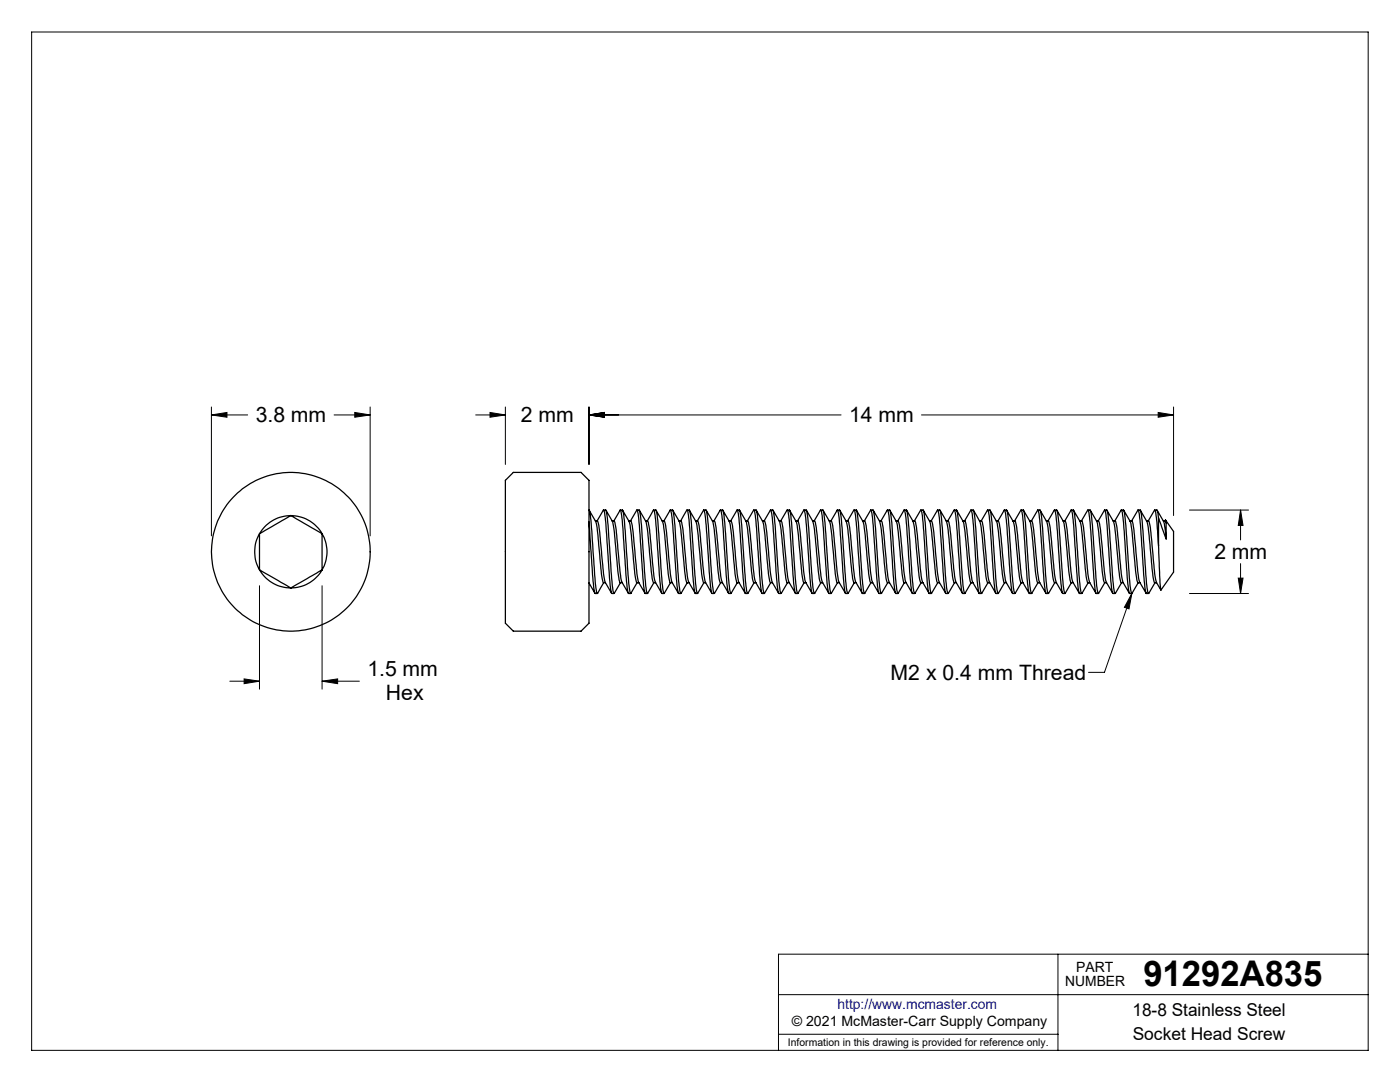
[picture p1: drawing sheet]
<svg xmlns="http://www.w3.org/2000/svg" width="279mm" height="216mm" viewBox="0 0 279 216" stroke-linecap="round" stroke-linejoin="round" font-family="sans-serif">
<g fill="none" stroke="#000" stroke-width=".2">
<path d="M6.3 6.4h266.7v203.2h-266.7zM42.2 82.8l3.1-.5v1zM42.2 81.2v25.7M42.2 82.8h7.2M66.7 82.8h7.2M70.8 82.3l3.1 .5-3.1 .5zM73.9 81.2v25.7M94.9 82.8h6M97.8 82.3l3.1 .5-3.1 .5zM100.9 81.2v11.5M117.5 82.8l3.1-.5v1zM117.5 82.8h50.4"/>
<path d="M117.5 81.2v11.5M183.9 82.8h50.3M231.1 82.3l3.1 .5-3.1 .5zM234.2 81.2v21.7M51.8 116.9v20.6M64.3 116.9v20.6M225.9 118.4l-.6 3.1-.9-.3zM225.9 118.4l-5.5 15.8h-3.2M237.4 101.8h11.8M237.4 118.4h11.8M247.1 115.4h1l-.5 3zM247.6 101.8l.5 3h-1z"/>
<path d="M247.6 101.8v5.9M247.6 112.5v5.9M45.9 135.9h5.9M48.7 135.5l3.1 .4-3.1 .5zM64.3 135.9l3.1-.4v.9zM64.3 135.9h7.4M155.4 198.5h117.6M211.1 190.4v19.2M273 190.4h-117.6v19.2M155.4 206.4h55.7"/>
</g>
<g fill="#000">
<path d="M225.9 118.4l-.6 3.1-.9-.3z"/>
<path d="M42.2 82.8l3.1-.5v1zM70.8 82.3l3.1 .5-3.1 .5zM48.7 135.5l3.1 .4-3.1 .5zM64.3 135.9l3.1-.4v.9zM247.6 101.8l.5 3h-1zM247.1 115.4h1l-.5 3zM97.8 82.3l3.1 .5-3.1 .5zM117.5 82.8l3.1-.5v1zM117.5 82.8l3.1-.5v1zM231.1 82.3l3.1 .5-3.1 .5z"/>
</g>
<g fill="none" stroke="#000" stroke-width=".25">
<path d="M100.9 95.8l1.5-1.5h13.6l1.5 1.5v28.6l-1.5 1.5h-13.6l-1.5-1.5zM51.8 113.7l6.2 3.6M51.8 113.7a7.3 7.3 0 0 0 6.2 3.6M51.8 106.5v7.2M51.8 106.5a7.3 7.3 0 0 0 0 7.2M58 102.9l6.3 3.6M58 102.9a7.3 7.3 0 0 1 6.3 3.6M58 102.9a7.3 7.3 0 0 0-6.2 3.6M58 102.9l-6.2 3.6M64.3 113.7l-6.3 3.6M64.3 113.7a7.2 7.2 0 0 1-6.3 3.6M64.3 106.5v7.2"/>
<path d="M64.3 106.5a7 7 0 0 1 0 7.2M117.5 116.3l1.2 2.1M117.5 101.8a55.4 55.4 0 0 1 .9 9.1l.4 5.6 .4 1.9 1.3-2.1M117.5 104.1l.5 6a45.4 45.4 0 0 0 .7 8.3h.5M117.6 101.8l1.3 2.2a55.7 55.7 0 0 1 1 8.8l.4 3.3 .1 .2h.4M118.8 103.9l.5 .1 .2 .9 1.2 11 1.4 2.5M119.2 103.9l1.2-2.1a15.5 15.5 0 0 1 .7 4.9l.2 3.4a42.9 42.9 0 0 0 .8 8.3h.5M120.4 101.8h.5a40.6 40.6 0 0 1 .8 7.6l.1 1.5a30.5 30.5 0 0 0 .8 7.5l1.2-2.1M120.9 101.8l1.4 2.5 .3 2 .7 7.6a4.9 4.9 0 0 0 .5 2.4h.4M122.2 103.9h.4M122.5 103.9l1.3-2.1a103 103 0 0 1 1.1 12.3l.4 4 .1 .3h.5M122.6 103.9a39.3 39.3 0 0 1 .9 7.6l.5 4.2 1.4 2.7"/>
<path d="M123.8 101.8h.4a55.4 55.4 0 0 1 .9 9.1l.4 5.6 .4 1.9 1.2-2.1M124.2 101.8l1.3 2.2a55.7 55.7 0 0 1 1 8.8l.3 2.1 .3 1.4M125.5 103.9l.4 .1 .3 .9 1.2 11 1.3 2.5M125.8 103.9l1.4-2.1 .3 1.5 .5 6.8a42.9 42.9 0 0 0 .8 8.3h.4M127.1 101.8h.4a37.8 37.8 0 0 1 .8 7.6l.6 7.5 .3 1.5 1.3-2.1M127.1 116.3h.4M127.6 101.8l1.4 2.5 .3 2 .7 7.6a4.9 4.9 0 0 0 .5 2.4M128.8 103.9h.4a39.3 39.3 0 0 1 1 7.6l.4 4.2 1.5 2.7M129.2 103.9l1.3-2.1a103 103 0 0 1 1.1 12.3l.4 4 .1 .3h.4M130.5 101.8h.4a55.4 55.4 0 0 1 .9 9.1l.4 5.6 .3 1.9 1.3-2.1M130.5 116.3h.3M130.9 101.8l1.3 2.2a55.7 55.7 0 0 1 1 8.8l.5 3.3 .1 .2h.4"/>
<path d="M132.2 103.9h.3M132.5 103.9l1.3-2.1 .3 1.5 .5 6.8a42.9 42.9 0 0 0 .9 8.3h.4M132.5 103.9l.4 1 .1 1.4 1 9.6 1.4 2.5M133.8 101.8h.4a37.8 37.8 0 0 1 .8 7.6l.4 6.6 .4 2.4 1.4-2.1M134.3 101.8l1.3 2.5 1 9.6a4.9 4.9 0 0 0 .5 2.4h.4M135.5 103.9h.4a39.3 39.3 0 0 1 .9 7.6l.5 4.2 1.4 2.7M135.9 103.9l1.3-2.1a103 103 0 0 1 1 12.3l.4 4 .2 .3h.4M137.1 101.8h.4a55.4 55.4 0 0 1 .9 9.1l.4 5.6 .4 1.9 1.3-2.1M137.6 101.8l1.3 2.2a55.7 55.7 0 0 1 1 8.8l.4 3.3 .1 .2h.4M138.8 103.9l.5 .1 .2 .9 1.2 11 1.4 2.5M139.2 103.9l1.3-2.1 .4 3 .5 6.1a30.5 30.5 0 0 0 .7 7.5h.4M140.4 101.8h.5a37.8 37.8 0 0 1 .7 7.6l.1 .7a45.4 45.4 0 0 0 .8 8.3l1.3-2.1"/>
<path d="M140.9 101.8l1.4 2.5 1 9.6a4.9 4.9 0 0 0 .5 2.4h.4M142.2 103.9l.4 .1a74.9 74.9 0 0 1 1.1 9.4l.4 2.7 1.3 2.3M142.5 103.9l1.3-2.1a103 103 0 0 1 1.1 12.3l.4 4 .2 .3h.4M143.8 101.8h.4a58.2 58.2 0 0 1 .9 10l.4 4.7 .4 1.9 1.2-2.1M144.3 101.8l1.2 2.2a55.7 55.7 0 0 1 1 8.8l.5 3.3 .1 .2h.4M145.5 103.9l.4 .1 .3 .9 1.2 11 1.3 2.5M145.8 103.9l1.4-2.1 .4 3 .4 6.1a30.5 30.5 0 0 0 .8 7.5h.4M147.1 101.8h.4a37.8 37.8 0 0 1 .8 7.6l.1 .7a45.4 45.4 0 0 0 .8 8.3l1.3-2.1M147.6 101.8l1.4 2.5 1 9.6a4.9 4.9 0 0 0 .5 2.4M148.8 103.9l.5 .1a74.9 74.9 0 0 1 1 9.4l.5 2.7 1.3 2.3M149.2 103.9l1.3-2.1a103 103 0 0 1 1.1 12.3l.4 4 .1 .3h.4M150.5 101.8h.4a58.2 58.2 0 0 1 .9 10l.4 4.7 .3 1.9 1.3-2.1"/>
<path d="M150.5 116.3h.3M150.9 101.8l1.3 2.2a55.7 55.7 0 0 1 1 8.8l.4 3.1 .2 .4h.4M152.2 103.9h.3M152.5 103.9l1.3-2.1 .5 3 .4 6.1a30.5 30.5 0 0 0 .8 7.5h.4M152.5 103.9l.4 1 .1 1.4 .7 7.6 .3 2 1.4 2.5M153.8 101.8h.4a37.8 37.8 0 0 1 .8 7.6v.7a45.4 45.4 0 0 0 .8 8.3l1.4-2.1M154.3 101.8l1.3 2.5 1 9.6a4.9 4.9 0 0 0 .5 2.4h.4M155.5 103.9l.4 .1a74.9 74.9 0 0 1 1.1 9.4l.4 2.7 1.4 2.3M155.8 103.9l1.4-2.1a74.6 74.6 0 0 1 .9 10.8l.5 5.5 .2 .3h.4M157.1 101.8h.5a55.4 55.4 0 0 1 .8 9.1l.4 5.6 .4 1.9 1.3-2.1M157.6 101.8l1.3 2.2a55.7 55.7 0 0 1 1 8.8l.2 2.1 .3 1.4M158.8 103.9l.5 .1 .2 .9 1.1 10.8 1.5 2.7"/>
<path d="M159.2 103.9l1.3-2.1 .4 3 .5 6.1a30.5 30.5 0 0 0 .7 7.5h.4M160.4 101.8h.5a37.8 37.8 0 0 1 .7 7.6l.1 .7a45.4 45.4 0 0 0 .8 8.3l1.3-2.1M160.4 116.3h.4M160.9 101.8l1.3 2.3 .2 .8 .9 9a4.9 4.9 0 0 0 .5 2.4h.4M162.2 103.9h.3M162.5 103.9l1.3-2.1a36.4 36.4 0 0 1 .8 7.7l.6 7.8 .2 1.1h.5M162.5 103.9l.1 .1a74.9 74.9 0 0 1 1.1 9.4l.4 2.7 1.3 2.3M163.8 101.8h.4a78 78 0 0 1 1 10.8l.3 3.9 .4 1.9 1.2-2.1M164.3 101.8l1.2 2.2a55.7 55.7 0 0 1 1 8.8l.4 3.1 .2 .4h.4M165.5 103.9l.4 .1 .3 .9 1.1 10.8 1.4 2.7M165.8 103.9l1.3-2.1a48.5 48.5 0 0 1 .9 8.3v.8a30.5 30.5 0 0 0 .8 7.5h.4M167.1 101.8h.4a37.8 37.8 0 0 1 .8 7.6l.1 .7a45.4 45.4 0 0 0 .8 8.3l1.3-2.1"/>
<path d="M167.6 101.8l1.3 2.3 .2 .8 .9 9a4.9 4.9 0 0 0 .5 2.4M168.8 103.9l.5 .1a74.9 74.9 0 0 1 1 9.4l.4 2.7 1.4 2.3M169.2 103.9l1.3-2.1a36.4 36.4 0 0 1 .7 7.7l.6 7.8 .3 1.1h.4M170.5 101.8h.4a78 78 0 0 1 1 10.8l.3 3.9 .3 1.9 1.3-2.1M170.5 116.3h.4M170.9 101.8l1.3 2.2a49.9 49.9 0 0 1 .9 8.2l.5 3.7 .2 .4h.4M172.2 103.9h.3M172.5 103.9l1.3-2.1a48.5 48.5 0 0 1 .8 8.3l.1 .8a30.5 30.5 0 0 0 .8 7.5h.4M172.5 103.9l.4 1 .1 1.4 1 9.4 1.4 2.7M173.8 101.8h.4a37.8 37.8 0 0 1 .8 7.6v.7a45.4 45.4 0 0 0 .8 8.3l1.4-2.1M174.3 101.8l1.3 2.3 .2 .8 .8 9a4.9 4.9 0 0 0 .5 2.4h.4M175.5 103.9l.4 .1a74.9 74.9 0 0 1 1.1 9.4l.4 2.7 1.4 2.3"/>
<path d="M175.8 103.9l1.3-2.1a36.4 36.4 0 0 1 .8 7.7v.6a48.5 48.5 0 0 0 .9 8.3h.4M177.1 101.8h.5a174.7 174.7 0 0 1 1.2 14.7l.4 1.9 1.3-2.1M177.6 101.8l1.4 2.5 .5 3.8a43.8 43.8 0 0 0 .9 8.2M178.8 103.9l.4 .1a53.8 53.8 0 0 1 1.1 8.8l.4 3.1 1.4 2.5M179.2 103.9l1.3-2.1a51.8 51.8 0 0 1 .8 9.1l.6 7 .2 .5h.4M180.4 101.8h.5a37.8 37.8 0 0 1 .7 7.6l.1 .7a45.4 45.4 0 0 0 .8 8.3l1.3-2.1M180.4 116.3h.4M180.9 101.8l1.3 2.3 .2 .8 .9 9a4.9 4.9 0 0 0 .5 2.4h.4M182.2 103.9h.3M182.5 103.9l1.3-2.1a36.4 36.4 0 0 1 .8 7.7v.6a48.5 48.5 0 0 0 .8 8.3h.5M182.5 103.9l.1 .1a74.9 74.9 0 0 1 1.1 9.4l.4 2.7 1.3 2.3M183.8 101.8h.5a174.7 174.7 0 0 1 1.2 14.7l.4 1.9 1.2-2.1"/>
<path d="M184.3 101.8l1.3 2.5 .5 3.8a43.8 43.8 0 0 0 1 8.2h.4M185.5 103.9l.4 .1a66.7 66.7 0 0 1 1.1 9.9l.4 2.2 1.3 2.3M185.8 103.9l1.3-2.1a51.8 51.8 0 0 1 .9 9.1l.6 7 .1 .5h.5M187.1 101.8h.4a37.8 37.8 0 0 1 .8 7.6l.1 .7a45.4 45.4 0 0 0 .8 8.3l1.3-2.1M187.6 101.8l1.3 2.3 .5 4a48.6 48.6 0 0 0 1 8.1l.5 .1M188.8 103.9l.5 .1a74.9 74.9 0 0 1 1 9.4l.4 2.7 1.4 2.3M189.2 103.9l1.3-2.1a36.4 36.4 0 0 1 .7 7.7l.1 .6a48.5 48.5 0 0 0 .8 8.3h.4M190.5 101.8h.4a174.7 174.7 0 0 1 1.3 14.7l.3 1.9 1.3-2.1M190.9 101.8l1.4 2.5 .5 3.8a43.8 43.8 0 0 0 1 8.2h.4M192.2 103.9h.3a39.3 39.3 0 0 1 1 7.6l.5 4.2 1.4 2.7M192.5 103.9l1.3-2.1a74.6 74.6 0 0 1 1 10.8l.5 5.3 .1 .5h.5M193.8 101.8h.4a37.8 37.8 0 0 1 .8 7.6l.1 .7a45.4 45.4 0 0 0 .7 8.3l1.4-2.1"/>
<path d="M194.3 101.8l1.2 2.2a70.8 70.8 0 0 1 1.1 9.9 4.9 4.9 0 0 0 .5 2.4h.4M195.5 103.9l.4 .1a74.9 74.9 0 0 1 1.1 9.4l.4 2.7 1.3 2.3M195.8 103.9l1.3-2.1a59.7 59.7 0 0 1 .9 10l.5 5.9 .3 .7h.4M197.1 101.8h.5a174.7 174.7 0 0 1 1.2 14.7l.4 1.9 1.3-2.1M197.6 101.8l1.4 2.5 .5 3.8a43.8 43.8 0 0 0 .9 8.2M198.8 103.9h.4a39.3 39.3 0 0 1 1 7.6l.4 4.2 1.5 2.7M199.2 103.9l1.3-2.1a74.6 74.6 0 0 1 .9 10.8l.5 5.3 .2 .5h.4M200.4 101.8h.5a37.8 37.8 0 0 1 .7 7.6l.1 .7a45.4 45.4 0 0 0 .8 8.3l1.3-2.1M200.4 116.3h.4M200.9 101.8l1.3 2.2a55.7 55.7 0 0 1 1 8.8l.1 1.1a4.9 4.9 0 0 0 .5 2.4M202.1 103.9h.4M202.5 103.9l1.3-2.1a59.7 59.7 0 0 1 .9 10l.5 5.9 .2 .7h.5"/>
<path d="M202.5 103.9l.1 .1a74.9 74.9 0 0 1 1.1 9.4l.4 2.7 1.3 2.3M203.8 101.8h.5a174.7 174.7 0 0 1 1.2 14.7l.4 1.9 1.3-2.1M203.8 116.3h.4M204.3 101.8l1.3 2.5 .5 3.8a43.8 43.8 0 0 0 1 8.2h.4M205.5 103.9h.4M205.8 103.9l1.4-2.1a74.6 74.6 0 0 1 .9 10.8l.5 5.3 .2 .5h.4M205.9 103.9a39.3 39.3 0 0 1 .9 7.6l.5 4.2 1.4 2.7M207.1 101.8h.4a37.8 37.8 0 0 1 .8 7.6l.1 .7a45.4 45.4 0 0 0 .8 8.3l1.3-2.1M207.6 101.8l1.2 2.2a55.7 55.7 0 0 1 1.1 8.8l.1 1.1a4.9 4.9 0 0 0 .5 2.4h.4M208.8 103.9h.4l.1 .2 .6 4a54.6 54.6 0 0 0 .9 8.1l1.3 2.2M209.2 103.9l1.3-2.1a59.7 59.7 0 0 1 .9 10l.5 5.9 .1 .6 .5 .1M210.5 101.8h.4a174.7 174.7 0 0 1 1.3 14.7l.3 1.9 1.3-2.1"/>
<path d="M210.9 101.8l1.4 2.5 .5 3.8a48.6 48.6 0 0 0 .9 8.1l.5 .1M212.2 103.9h.3a39.3 39.3 0 0 1 1 7.6l.5 4.2 1.4 2.7M212.5 103.9l1.3-2.1a74.6 74.6 0 0 1 1 10.8l.5 5.3 .1 .5h.5M213.8 101.8h.4a55.4 55.4 0 0 1 .9 9.1 37.7 37.7 0 0 0 .8 7.5l1.3-2.1M214.2 101.8l1.3 2.2a55.7 55.7 0 0 1 1 8.8l.1 1.1a4.9 4.9 0 0 0 .5 2.4h.4M215.5 103.9h.4l.1 .2 .5 4a54.6 54.6 0 0 0 1 8.1l1.2 2.2M215.8 103.9l1.3-2.1a59.7 59.7 0 0 1 1 10l.4 5.9 .2 .6 .5 .1M217.1 101.8h.5a174.7 174.7 0 0 1 1.2 14.7l.4 1.9 1.3-2.1M217.6 101.8l1.4 2.5 .4 3.8a52.8 52.8 0 0 0 1 8.1l.4 .1M218.8 103.9h.4a39.3 39.3 0 0 1 1 7.6l.4 4.2 1.5 2.7M219.2 103.9l1.3-2.1a74.6 74.6 0 0 1 .9 10.8l.5 5.3 .2 .5h.4M220.5 101.8h.4a55.4 55.4 0 0 1 .9 9.1 37.7 37.7 0 0 0 .7 7.5l1.3-2.1"/>
<path d="M220.9 101.8l1.3 2.2a55.7 55.7 0 0 1 1 8.8l.1 1.1a4.9 4.9 0 0 0 .5 2.4M222.1 103.9h.4l.2 .2 .5 4a54.6 54.6 0 0 0 .9 8.1l1.3 2.2M222.5 103.9l1.3-2.1a59.7 59.7 0 0 1 .9 10l.5 5.9 .2 .6 .5 .1M223.8 101.8h.5a174.7 174.7 0 0 1 1.2 14.7l.4 1.9 1.3-2.1M223.8 116.3h.4M224.3 101.8l1.3 2.5 .5 3.8a52.8 52.8 0 0 0 1 8.1l.4 .1M225.5 103.9h.4M225.8 103.9l1.4-2.1a74.6 74.6 0 0 1 .9 10.8l.5 5.3 .2 .5h.4M225.9 103.9a39.3 39.3 0 0 1 .9 7.6l.5 4.2 1.4 2.7M227.1 101.8h.4a55.4 55.4 0 0 1 .9 9.1l.4 5.6 .4 1.9 1.3-2.1M227.6 101.8l1.2 2.2a55.7 55.7 0 0 1 1.1 8.8l.1 1.1a4.9 4.9 0 0 0 .5 2.4h.3M228.8 103.9h.4l.1 .2 .6 4a54.6 54.6 0 0 0 .9 8.1l.9 1.5"/>
<path d="M229.2 103.9l1.3-2.1a34.1 34.1 0 0 1 .7 7.1M230.5 101.8h.4l.3 1.6M230.9 101.8l1.4 2.5 .4 3.2M231.2 103.4l1.5 4.1M231.2 103.4v5.5M232.2 103.9h.4l.1 .4M232.6 103.8l.1 .5M232.6 103.8l-.1 .1M232.6 103.8l1.6 2.2v8.2l-2.5 3.5a30.5 30.5 0 0 1-.4-6l-.1-2.8M232.7 104.3v3.2"/>
<circle cx="58" cy="110.1" r="15.8"/>
</g>
<text font-size="7.1" x="228.2" y="196.8">91292A835</text>
<g font-size="4.2">
<text x="51" y="84.2">3.8 mm</text>
<text x="104" y="84.2">2 mm</text>
<text x="169.5" y="84.2">14 mm</text>
<text x="242.3" y="111.5">2 mm</text>
<text x="73.3" y="135">1.5 mm</text>
<text x="177.7" y="135.7">M2 x 0.4 mm Thread</text>
<text x="77" y="139.7">Hex</text>
</g>
<g font-size="3.5">
<text x="226" y="202.8">18-8 Stainless Steel</text>
<text x="226.1" y="207.5">Socket Head Screw</text>
</g>
<g font-size="2.8">
<text x="212.6" y="196.8">NUMBER</text>
<text x="214.8" y="194">PART</text>
<text x="158" y="204.8">© 2021 McMaster-Carr Supply Company</text>
</g>
<text font-size="2.8" fill="#00f" x="167.1" y="201.4">http://www.mcmaster.com</text>
<text font-size="2.1" x="157.3" y="208.6">Information in this drawing is provided for reference only.</text>
</svg>
